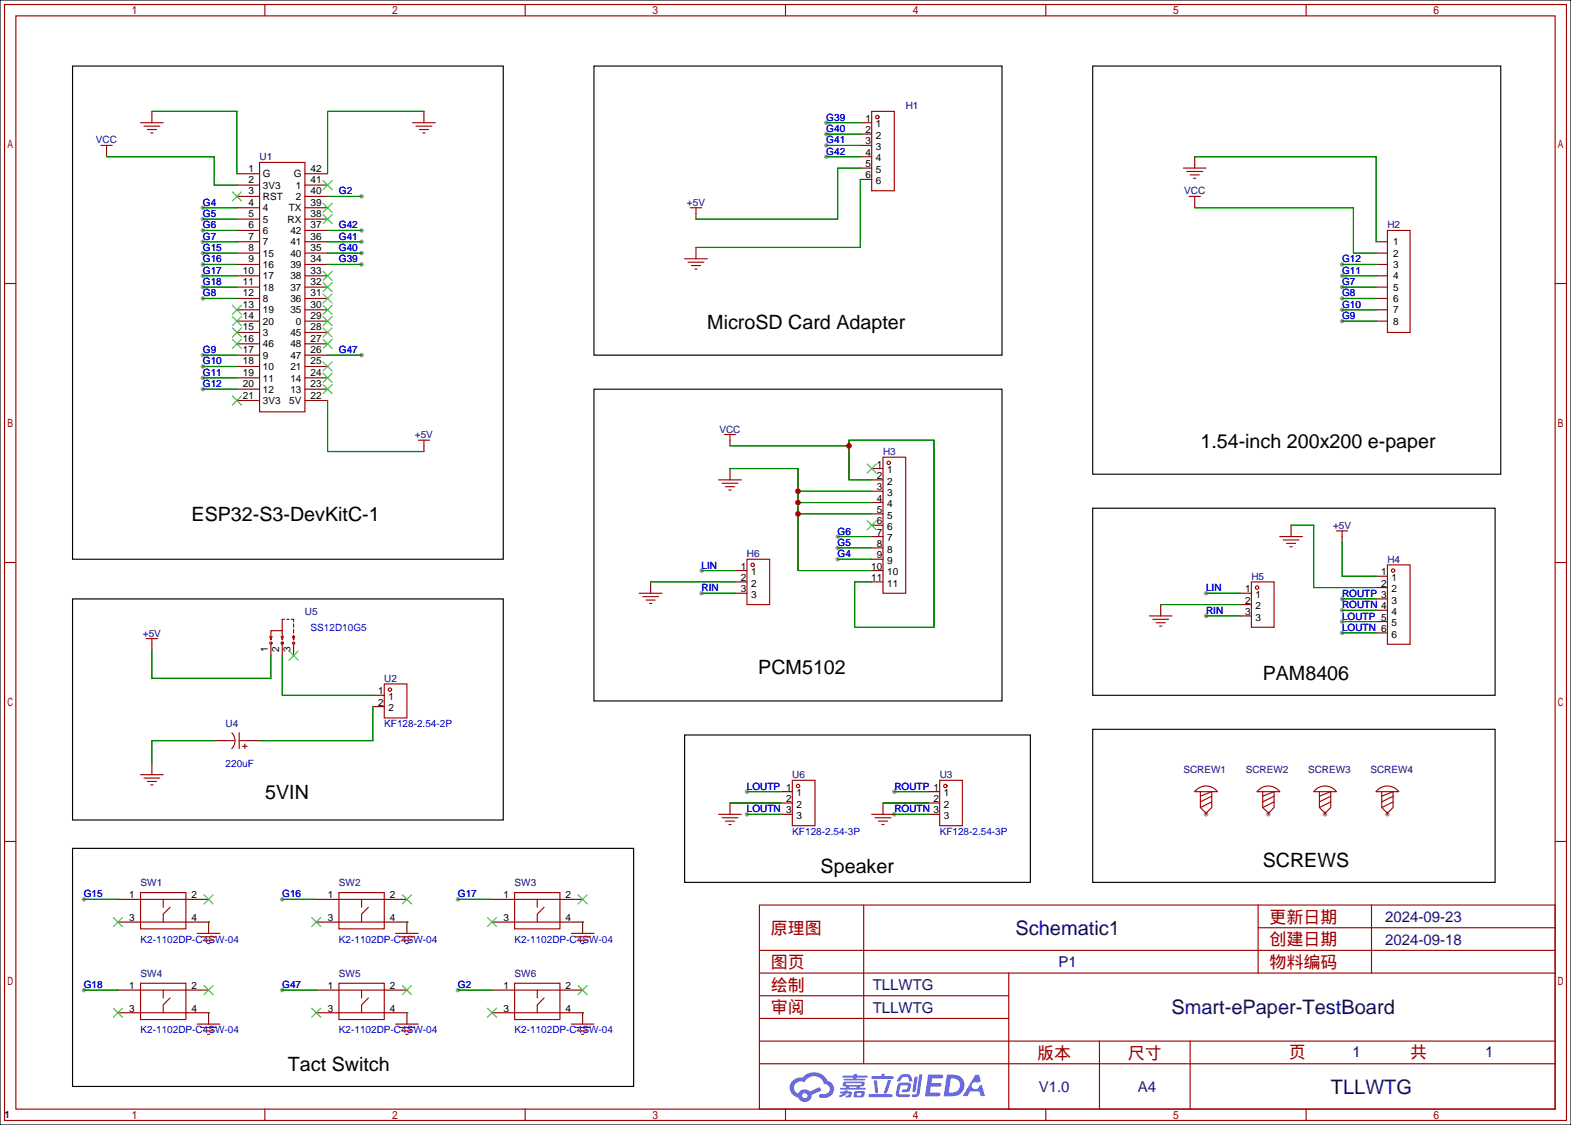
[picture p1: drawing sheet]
<svg xmlns="http://www.w3.org/2000/svg" width="352mm" height="252mm" viewBox="0 0 352 252" stroke-linecap="round" stroke-linejoin="round" font-family="sans-serif">
<path d="M0 0h352v252h-352z" fill="#fff" stroke="#000" stroke-width=".25"/>
<g fill="#999">
<circle cx="270.3" cy="182.4" r=".51"/>
<circle cx="284.2" cy="182.4" r=".51"/>
<circle cx="296.9" cy="182.4" r=".51"/>
<circle cx="310.9" cy="182.4" r=".51"/>
<circle cx="45.5" cy="56.7" r=".51"/>
<circle cx="45.5" cy="59.2" r=".51"/>
<circle cx="45.5" cy="61.8" r=".51"/>
<circle cx="45.5" cy="64.3" r=".51"/>
<circle cx="81" cy="79.6" r=".51"/>
<circle cx="81" cy="44" r=".51"/>
<circle cx="18.8" cy="201.5" r=".51"/>
<circle cx="63.2" cy="201.5" r=".51"/>
<circle cx="102.6" cy="201.5" r=".51"/>
<circle cx="18.8" cy="221.8" r=".51"/>
<circle cx="63.2" cy="221.8" r=".51"/>
<circle cx="102.6" cy="221.8" r=".51"/>
<circle cx="81" cy="56.7" r=".51"/>
<circle cx="81" cy="54.2" r=".51"/>
<circle cx="81" cy="51.6" r=".51"/>
<circle cx="81" cy="59.2" r=".51"/>
<circle cx="185.2" cy="35.1" r=".51"/>
<circle cx="185.2" cy="32.6" r=".51"/>
<circle cx="185.2" cy="30" r=".51"/>
<circle cx="185.2" cy="27.5" r=".51"/>
<circle cx="45.5" cy="82.1" r=".51"/>
<circle cx="45.5" cy="84.6" r=".51"/>
<circle cx="45.5" cy="87.2" r=".51"/>
<circle cx="45.5" cy="66.9" r=".51"/>
<circle cx="45.5" cy="54.2" r=".51"/>
<circle cx="45.5" cy="79.6" r=".51"/>
<circle cx="300.7" cy="59.2" r=".51"/>
<circle cx="300.7" cy="61.8" r=".51"/>
<circle cx="300.7" cy="64.3" r=".51"/>
<circle cx="300.7" cy="66.9" r=".51"/>
<circle cx="300.7" cy="69.4" r=".51"/>
<circle cx="300.7" cy="71.9" r=".51"/>
<circle cx="187.7" cy="120.2" r=".51"/>
<circle cx="187.7" cy="122.7" r=".51"/>
<circle cx="187.7" cy="125.3" r=".51"/>
<circle cx="45.5" cy="46.5" r=".51"/>
<circle cx="45.5" cy="49.1" r=".51"/>
<circle cx="45.5" cy="51.6" r=".51"/>
<circle cx="157.2" cy="127.8" r=".51"/>
<circle cx="157.2" cy="132.9" r=".51"/>
<circle cx="270.3" cy="132.9" r=".51"/>
<circle cx="270.3" cy="138" r=".51"/>
<circle cx="300.7" cy="134.2" r=".51"/>
<circle cx="300.7" cy="136.7" r=".51"/>
<circle cx="300.7" cy="139.3" r=".51"/>
<circle cx="300.7" cy="141.8" r=".51"/>
<circle cx="167.4" cy="177.4" r=".51"/>
<circle cx="167.4" cy="182.4" r=".51"/>
<circle cx="200.4" cy="177.4" r=".51"/>
<circle cx="200.4" cy="182.4" r=".51"/>
</g>
<g fill="none" stroke="#a10000" stroke-width=".25">
<path d="M1 1h350v250h-350zM3.6 3.6h344.9v244.9h-344.9zM59.3 1v2.6M117.7 1v2.6M176 1v2.6M234.3 1v2.6M292.7 1v2.6M1 63.5h2.6M348.5 63.5h2.5M1 126h2.6M348.5 126h2.5M1 188.5h2.6"/>
<path d="M348.5 188.5h2.5M170.2 218h178.3M170.2 212.9h178.3M170.2 202.8h178.3v45.7h-178.3zM193.5 202.8v35.5M226 218v30.5M281.9 202.8v15.2M281.9 207.8h66.6M307.3 202.8v15.2M170.2 223.1h55.8M170.2 238.3h178.3M170.2 233.2h178.3"/>
<path d="M170.2 228.2h55.8M246.4 233.2v15.3M266.7 233.2v15.3M59.3 248.5v2.5M117.7 248.5v2.5M176 248.5v2.5M234.3 248.5v2.5M292.7 248.5v2.5"/>
</g>
<g fill="#5487ff">
<path d="M208 240.7h2.7a.48 .48 0 0 1 .7 .5 .48 .48 0 0 1-.7 .4h-1.8l-.2 1h1.9a.43 .43 0 0 1 .4 .5 .43 .43 0 0 1-.5 .4h-1.9l-.2 1.3h1.7a.45 .45 0 0 1 .6 .1 .45 .45 0 0 1-.2 .6l-3.3 .1z"/>
<path d="M218.6 240.8h.8l.4 1.4-.7 .4a.84 .84 0 0 0-1.3 .2 .84 .84 0 0 0 .4 1.2 .84 .84 0 0 0 1.1-.4l.1-.3 .6-.3 .7 2.6h-.9l-.3-1.1h-2.1l-.6 1.1h-1.1z"/>
<path d="M204.9 241.2h.8l-.5 3.2a.36 .36 0 0 1-.4 .3 .36 .36 0 0 1-.4-.4z"/>
<path d="M206 240.7h.7l-.6 4.3a1.13 1.13 0 0 1-1.8 .6l.2-.4 .7-.1 .2-.2z"/>
<path d="M201.7 241l.6-.3h1a.77 .77 0 0 1 .9 .5l.3 .9-.2 .2h-.5l-.3-.9-.2-.1h-1l-.7 1h-.6z"/>
<path d="M201.3 242.9l.5-.4h1.7a.81 .81 0 0 1 .7 .5 .81 .81 0 0 1-.2 .9 .81 .81 0 0 1-.9 .8h-.7a.32 .32 0 0 1-.3-.4 .32 .32 0 0 1 .4-.3h.7l.2-.9-1.6 .1-.3 1.9h2.1a.32 .32 0 0 1 .3 .4 .32 .32 0 0 1-.3 .3h-2.3l-.5-.3-.1-.6z"/>
<path d="M194.7 245.1h5a.33 .33 0 0 1 .3 .4 .33 .33 0 0 1-.3 .3h-4.9l-.2-.2z"/>
<path d="M199 242h.7l-.6 2a.98 .98 0 0 1-.8 1l-.3-.3z"/>
<path d="M195.8 242h.7l.3 2.6a.34 .34 0 0 1-.3 .3 .34 .34 0 0 1-.4-.2z"/>
<path d="M195.3 241.1h2.2l.2-.6h.6l-.1 .6h1.8a.32 .32 0 0 1 .3 .3 .32 .32 0 0 1-.4 .3h-4.5l-.2-.1z"/>
<path d="M188.3 244.5h.9l.1-.2h.7l-.1 .2 .9 .1 .1 .1-.2 1-1.3 .2v-.5h.7l.1-.4a.68 .68 0 0 0-1 .4l-1 .5-.2-.5 1-.4h-.8z"/>
<path d="M188.8 240.9h2.5v-.3h.8l-.1 .3h2.2l.2 .3-.2 .2h-2.3v.3h1.8l.2 .2-.2 .2h-4.5l-.1-.4h2l.1-.3h-2.3l-.1-.1z"/>
<path d="M212.2 240.7l-.7 4.9h1.6a2.5 2.5 0 0 0 3-2.5 2.5 2.5 0 0 0-3.1-2.4zM213.1 241.6a1.65 1.65 0 0 1 2 1.7 1.65 1.65 0 0 1-2.2 1.5h-.3z"/>
<path d="M189 242.5l-.1 .7 .6 .2 .1 .3h-1.3l.1 .4h5.4l.2-.2-.2-.2h-1.2l.2-.3a.7 .7 0 0 0 .8-.2 .7 .7 0 0 0 0-.9h-4.2zM189.6 242.7l3.5 .1-.2 .3h-3.2zM190.3 243.4h1.7l-.2 .3h-1.4z"/>
<path d="M191.5 244.6a1.05 1.05 0 0 0-.1 1.2 2.91 2.91 0 0 0 2.2-.1 .98 .98 0 0 0 0-1.2l-1.6-.1zM192.1 244.9h.8l.1 .3-.2 .2h-.8z"/>
<path d="M177.7 242a2.23 2.23 0 0 0-.7 2.3 2.23 2.23 0 0 0 1.8 1.6 1.58 1.58 0 0 0 1.8 1 1.58 1.58 0 0 0 1.3-1.6l2.2-1-.5-.8-2.1 1a1.65 1.65 0 0 0-2.7 .5 1.47 1.47 0 0 1-.7-2.1 1.47 1.47 0 0 1 2.2-.4 2.3 2.3 0 0 1 2.3-1.4 2.3 2.3 0 0 1 2.1 1.8 1.12 1.12 0 0 1 1.2 1 1.12 1.12 0 0 1-1.1 1.2h-.7a.45 .45 0 0 0-.6 .4 .45 .45 0 0 0 .5 .5 2.21 2.21 0 0 0 2.2-.6 2.21 2.21 0 0 0 .5-2.3 2.13 2.13 0 0 0-1.3-1 3.3 3.3 0 0 0-5.6-.7l-1.1 .1zM179.8 245.5a.57 .57 0 0 1 1.1 0 .57 .57 0 0 1-1.1 0z"/>
</g>
<g fill="none" stroke="#a10000" stroke-width=".25">
<path d="M22.6 32.6h2.5M23.9 32.6v1.2M31.5 27.5h5.1M32.3 28.3h3.5M33 29h2.1M33.8 29.8h.5M58.2 36.4h10.1v55.9h-10.1zM92.5 27.5h5M93.2 28.3h3.6M94 29h2M94.7 29.8h.5M195.3 25h5.1v17.7h-5.1z"/>
<path d="M265.2 37.7h5.1M265.9 38.4h3.6M266.7 39.2h2M267.5 39.9h.5M153.4 58h5.1M154.2 58.7h3.5M154.7 46.5h2.5M154.9 59.5h2.1M156 46.5v1.3M266.4 44h2.6M267.7 44v1.3M310.9 51.6h5.1v22.9h-5.1z"/>
<path d="M155.7 60.3h.5M93.7 98.6h2.6M95 98.6v1.3M162.3 97.3h2.5M163.6 97.3v1.3M161 107.5h5.1M161.8 108.3h3.6M162.6 109h2M163.3 109.8h.5M197.9 102.4h5v30.5h-5zM299.5 118.9h2.5M300.7 118.9v1.3"/>
<path d="M63.8 138.7h-.6v2.6M64.3 138.7h.5M65.3 138.7h.5v.6M65.8 139.8v.7M143.3 132.9h5M144 133.7h3.6M144.8 134.4h2M145.5 135.2h.5M167.4 125.3h5.1v10.1h-5.1zM257.6 138h5M258.3 138.7h3.6M259.1 139.5h2"/>
<path d="M280.4 130.4h5.1v10.1h-5.1zM286.8 120.2h5M287.5 121h3.6M288.3 121.7h2M289.1 122.5h.5M310.9 126.6h5.1v17.7h-5.1zM32.8 143.1h2.5M34 143.1v1.2M60.5 142.6l.2 .7M60.7 143.3v-2h2.5v2M61 142.6l-.3 .7M63 142.6l.2 .7"/>
<path d="M63.5 142.6l-.3 .7M65.5 142.6l.3 .7M65.8 141v.8M65.8 142.3v1M66 142.6l-.2 .7M86.1 153.2h5.1v7.6h-5.1zM259.8 140.3h.5M31.5 173.5h5.1M32.3 174.3h3.5M33 175.1h2.1M33.8 175.8h.5M50.5 165.9h2.1"/>
<path d="M52 164.2a2.54 2.54 0 0 1-.1 3.5M53.6 164.1v3.6M53.6 165.9h2M54.4 167.2h1M54.9 166.7v1M177.5 174.8h5.1v10.2h-5.1zM210.6 174.8h5v10.2h-5zM268.2 176.9a3.2 3.2 0 0 1 4.6 .5h-5.1zM269 177.4v3.5l1.3 1.3 1.2-1.3v-3.5l-2.5 1M271.5 178.4l-2.5 1.2M271.5 179.6l-2.5 1.3M282.1 176.9a3.2 3.2 0 0 1 4.7 .5h-5.1z"/>
<path d="M283 177.4v3.5l1.2 1.3 1.3-1.3v-3.5l-2.5 1M285.5 178.4l-2.5 1.2M285.5 179.6l-2.5 1.3M294.8 176.9a3.2 3.2 0 0 1 4.7 .5h-5.1zM295.7 177.4v3.5l1.2 1.3 1.3-1.3v-3.5l-2.5 1M298.2 178.4l-2.5 1.2M298.2 179.6l-2.5 1.3M308.8 176.9a3.2 3.2 0 0 1 4.6 .5h-5zM309.6 177.4v3.5l1.3 1.3 1.3-1.3v-3.5l-2.6 1M312.2 178.4l-2.6 1.2M312.2 179.6l-2.6 1.3M31.5 200h10.2v8.1h-10.2z"/>
<path d="M75.9 200h10.2v8.1h-10.2zM115.3 200h10.2v8.1h-10.2zM161 182.4h5.1M161.8 183.2h3.6M162.6 184h2M163.3 184.7h.5M195.3 182.4h5.1M196.1 183.2h3.5M196.8 184h2.1M197.6 184.7h.5M31.5 201.5h10.2M31.5 206.6h10.2"/>
<path d="M36.6 201.5v1.8M38.1 203.3l-1.5 1.5v1.8M44.2 209.1h5.1M45 209.9h3.5M45.7 210.6h2.1M46.5 211.4h.5M75.9 201.5h10.2M75.9 206.6h10.2M81 201.5v1.8M82.5 203.3l-1.5 1.5v1.8M88.6 209.1h5.1M89.4 209.9h3.6"/>
<path d="M90.2 210.6h2M90.9 211.4h.5M115.3 201.5h10.2M115.3 206.6h10.2M120.4 201.5v1.8M121.9 203.3l-1.5 1.5v1.8M128 209.1h5.1M128.8 209.9h3.5M129.5 210.6h2.1M130.3 211.4h.5M31.5 220.3h10.2v8.1h-10.2zM31.5 221.8h10.2"/>
<path d="M31.5 226.9h10.2M36.6 221.8v1.8M38.1 223.6l-1.5 1.5v1.8M44.2 229.4h5.1M45 230.2h3.5M45.7 230.9h2.1M46.5 231.7h.5M75.9 220.3h10.2v8.1h-10.2zM75.9 221.8h10.2M75.9 226.9h10.2M81 221.8v1.8M82.5 223.6l-1.5 1.5v1.8"/>
<path d="M88.6 229.4h5.1M89.4 230.2h3.6M90.2 230.9h2M90.9 231.7h.5M115.3 220.3h10.2v8.1h-10.2zM115.3 221.8h10.2M115.3 226.9h10.2M120.4 221.8v1.8M121.9 223.6l-1.5 1.5v1.8M128 229.4h5.1M128.8 230.2h3.5M129.5 230.9h2.1"/>
<path d="M130.3 231.7h.5"/>
<circle cx="196.6" cy="26.2" r=".38"/>
<circle cx="199.1" cy="103.7" r=".38"/>
<circle cx="168.7" cy="126.6" r=".38"/>
<circle cx="281.7" cy="131.6" r=".38"/>
<circle cx="312.2" cy="127.8" r=".38"/>
<circle cx="60.7" cy="144.1" r=".25"/>
<circle cx="63.2" cy="144.1" r=".25"/>
<circle cx="65.8" cy="144.1" r=".25"/>
<circle cx="87.4" cy="154.5" r=".38"/>
<circle cx="178.8" cy="176.1" r=".38"/>
<circle cx="211.8" cy="176.1" r=".38"/>
</g>
<g fill="none" stroke="#870000" stroke-width=".25">
<path d="M23.9 33.8v1.3M34 25v2.5M53.1 38.9h5.1M68.3 38.9h5.1M95 25v2.5M192.8 27.5h2.5M192.8 30h2.5M192.8 32.6h2.5M192.8 35.1h2.5M192.8 37.7h2.5M267.7 35.1v2.6M53.1 59.2h5.1"/>
<path d="M53.1 56.7h5.1M53.1 54.2h5.1M53.1 51.6h5.1M53.1 49.1h5.1M53.1 46.5h5.1M53.1 44h5.1M53.1 41.5h5.1M68.3 59.2h5.1M68.3 56.7h5.1M68.3 54.2h5.1M68.3 51.6h5.1M68.3 49.1h5.1"/>
<path d="M68.3 46.5h5.1M68.3 44h5.1M68.3 41.5h5.1M156 47.8v1.3M156 55.4v2.6M192.8 40.2h2.5M267.7 45.3v1.2M308.4 59.2h2.5M308.4 56.7h2.5M308.4 54.2h2.5M53.1 79.6h5.1M53.1 77h5.1"/>
<path d="M53.1 74.5h5.1M53.1 71.9h5.1M53.1 69.4h5.1M53.1 66.9h5.1M53.1 64.3h5.1M53.1 61.8h5.1M68.3 79.6h5.1M68.3 77h5.1M68.3 74.5h5.1M68.3 71.9h5.1M68.3 69.4h5.1M68.3 66.9h5.1"/>
<path d="M68.3 64.3h5.1M68.3 61.8h5.1M308.4 71.9h2.5M308.4 69.4h2.5M308.4 66.9h2.5M308.4 64.3h2.5M308.4 61.8h2.5M53.1 89.7h5.1M53.1 87.2h5.1M53.1 84.6h5.1M53.1 82.1h5.1M68.3 89.7h5.1"/>
<path d="M68.3 87.2h5.1M68.3 84.6h5.1M68.3 82.1h5.1M95 99.9v1.3M163.6 98.6v1.3M163.6 105v2.5M195.3 105h2.6M195.3 107.5h2.6M195.3 110h2.6M195.3 112.6h2.6M195.3 115.1h2.6M195.3 117.7h2.6"/>
<path d="M289.3 117.7v2.5M145.8 130.4v2.5M164.8 127.8h2.6M164.8 130.4h2.6M164.8 132.9h2.6M195.3 120.2h2.6M195.3 122.7h2.6M195.3 125.3h2.6M195.3 127.8h2.6M195.3 130.4h2.6M260.1 135.4v2.6M277.9 132.9h2.5"/>
<path d="M277.9 135.4h2.5M277.9 138h2.5M300.7 120.2v1.3M308.4 129.1h2.5M308.4 131.6h2.5M308.4 134.2h2.5M308.4 136.7h2.5M308.4 139.3h2.5M34 144.3v1.3M60.7 144.3v2.6M63.2 143.8v3.1M65.8 144.3v2.6"/>
<path d="M83.6 155.8h2.5M83.6 158.3h2.5M308.4 141.8h2.5M34 171v2.5M48 165.9h2.5M55.6 165.9h2.6M163.6 179.9v2.5M175 177.4h2.5M175 179.9h2.5M197.9 179.9v2.5M208 177.4h2.6M208 179.9h2.6"/>
<path d="M175 182.4h2.5M208 182.4h2.6M270.3 181.9v.5M284.2 181.9v.5M296.9 181.9v.5M310.9 181.9v.5M26.4 201.5h5.1M26.4 206.6h5.1M41.7 201.5h5M41.7 206.6h5v2.5M70.9 201.5h5M70.9 206.6h5"/>
<path d="M86.1 201.5h5.1M86.1 206.6h5.1v2.5M110.2 201.5h5.1M110.2 206.6h5.1M125.5 201.5h5.1M125.5 206.6h5.1v2.5M26.4 221.8h5.1M26.4 226.9h5.1M41.7 221.8h5M41.7 226.9h5v2.5M70.9 221.8h5M70.9 226.9h5"/>
<path d="M86.1 221.8h5.1M86.1 226.9h5.1v2.5M110.2 221.8h5.1M110.2 226.9h5.1M125.5 221.8h5.1M125.5 226.9h5.1v2.5"/>
</g>
<g fill="none" stroke="#3c3" stroke-width=".25">
<path d="M52.1 43l2 2M54.1 43l-2 2M72.4 48.1l2 2M72.4 45.5l2 2.1M72.4 40.4l2 2.1M74.4 48.1l-2 2M74.4 45.5l-2 2.1M74.4 40.4l-2 2.1M52.1 76l2 2M52.1 73.5l2 2M52.1 70.9l2 2.1M52.1 68.4l2 2"/>
<path d="M54.1 68.4l-2 2M54.1 76l-2 2M54.1 73.5l-2 2M54.1 70.9l-2 2.1M72.4 76l2 2M72.4 73.5l2 2M72.4 70.9l2 2.1M72.4 68.4l2 2M72.4 65.8l2 2.1M72.4 63.3l2 2M72.4 60.8l2 2M74.4 76l-2 2"/>
<path d="M74.4 73.5l-2 2M74.4 70.9l-2 2.1M74.4 68.4l-2 2M74.4 65.8l-2 2.1M74.4 63.3l-2 2M74.4 60.8l-2 2M52.1 88.7l2 2M54.1 88.7l-2 2M72.4 86.2l2 2M72.4 83.6l2 2.1M72.4 81.1l2 2M74.4 86.2l-2 2"/>
<path d="M74.4 83.6l-2 2.1M74.4 81.1l-2 2M194.3 103.9l2 2.1M194.3 116.6l2 2.1M196.3 103.9l-2 2.1M196.3 116.6l-2 2.1M64.8 145.9l2 2M66.8 145.9l-2 2M25.4 205.5l2 2.1M27.4 205.5l-2 2.1M45.7 200.5l2.1 2M47.8 200.5l-2.1 2"/>
<path d="M69.8 205.5l2.1 2.1M71.9 205.5l-2.1 2.1M90.2 200.5l2 2M92.2 200.5l-2 2M109.2 205.5l2.1 2.1M111.3 205.5l-2.1 2.1M129.5 200.5l2.1 2M131.6 200.5l-2.1 2M25.4 225.9l2 2M27.4 225.9l-2 2M45.7 220.8l2.1 2M47.8 220.8l-2.1 2"/>
<path d="M69.8 225.9l2.1 2M71.9 225.9l-2.1 2M90.2 220.8l2 2M92.2 220.8l-2 2M109.2 225.9l2.1 2M111.3 225.9l-2.1 2M129.5 220.8l2.1 2M131.6 220.8l-2.1 2"/>
</g>
<path d="M16.3 14.8h96.5v110.5h-96.5zM133.1 14.8h91.4v64.8h-91.4zM244.9 14.8h91.4v91.4h-91.4zM133.1 87.2h91.4v69.8h-91.4zM244.9 113.9h90.1v41.9h-90.1zM16.3 134.2h96.5v49.5h-96.5zM153.4 164.7h77.5v33h-77.5zM244.9 163.4h90.1v34.3h-90.1zM16.3 190.1h125.7v53.3h-125.7z" fill="none" stroke="#000" stroke-width=".25"/>
<g fill="none" stroke="#008700" stroke-width=".25">
<path d="M23.9 35.1h24.1v6.4h5.1M34 25h19.1v13.9M95 25h-21.6v13.9M185.2 35.1h7.6M185.2 32.6h7.6M185.2 30h7.6M185.2 27.5h7.6M192.8 37.7h-5.1v11.4h-31.7M267.7 35.1h40.7v19.1M45.5 56.7h7.6M45.5 59.2h7.6M45.5 54.2h7.6"/>
<path d="M45.5 51.6h7.6M45.5 49.1h7.6M45.5 46.5h7.6M73.4 56.7h7.6M73.4 59.2h7.6M73.4 44h7.6M73.4 54.2h7.6M73.4 51.6h7.6M192.8 40.2v15.2h-36.8M267.7 46.5h35.6v10.2h5.1M300.7 59.2h7.7M45.5 61.8h7.6"/>
<path d="M45.5 64.3h7.6M45.5 79.6h7.6M45.5 66.9h7.6M73.4 79.6h7.6M300.7 61.8h7.7M300.7 64.3h7.7M300.7 66.9h7.7M300.7 69.4h7.7M300.7 71.9h7.7M45.5 82.1h7.6M45.5 84.6h7.6M45.5 87.2h7.6"/>
<path d="M73.4 89.7v11.5h21.6M163.6 99.9h26.6M163.6 105h15.2v22.8h16.5M178.8 110h16.5M178.8 112.6h16.5M178.8 115.1h16.5M195.3 107.5h-5.1v-8.9h19.1v41.9h-17.8v-10.1h3.8M289.3 117.7h5.1v13.9h14M145.8 130.4h19M157.2 127.8h7.6M157.2 132.9h7.6M187.7 120.2h7.6"/>
<path d="M187.7 122.7h7.6M187.7 125.3h7.6M260.1 135.4h17.8M270.3 132.9h7.6M270.3 138h7.6M300.7 121.5v7.6h7.7M300.7 134.2h7.7M300.7 136.7h7.7M300.7 139.3h7.7M34 145.6v6.4h26.7v-5.1M63.2 146.9v8.9h20.4M83.6 158.3v7.6h-25.4"/>
<path d="M300.7 141.8h7.7M48 165.9h-14v5.1M163.6 179.9h11.4M167.4 177.4h7.6M197.9 179.9h10.1M200.4 177.4h7.6M167.4 182.4h7.6M200.4 182.4h7.6M18.8 201.5h7.6M46.7 206.6h.1M63.2 201.5h7.7M91.2 206.6h.1"/>
<path d="M102.6 201.5h7.6M130.6 206.6h.1M18.8 221.8h7.6M46.7 226.9h.1M63.2 221.8h7.7M91.2 226.9h.1M102.6 221.8h7.6M130.6 226.9h.1"/>
</g>
<g fill="#c00">
<circle cx="190.2" cy="99.9" r=".63"/>
<circle cx="178.8" cy="110" r=".63"/>
<circle cx="178.8" cy="112.6" r=".63"/>
<circle cx="178.8" cy="115.1" r=".63"/>
</g>
<g font-size="4.5" fill="#000080">
<text x="227.5" y="209.5">Schematic1</text>
<text x="262.5" y="227.3">Smart-ePaper-TestBoard</text>
<text x="298.2" y="245">TLLWTG</text>
</g>
<g font-size="4.4">
<text x="158.5" y="73.6">MicroSD Card Adapter</text>
<text x="269" y="100.3">1.54-inch 200x200 e-paper</text>
<text x="42.9" y="116.8">ESP32-S3-DevKitC-1</text>
<text x="169.9" y="151.1">PCM5102</text>
<text x="283" y="152.3">PAM8406</text>
<text x="59.4" y="179">5VIN</text>
<text x="183.9" y="195.5">Speaker</text>
<text x="283" y="194.3">SCREWS</text>
<text x="64.5" y="240">Tact Switch</text>
</g>
<g font-size="3.8" fill="#a00000">
<text x="172.7" y="209.2">原理图</text>
<text x="284.5" y="206.7">更新日期</text>
<text x="284.5" y="211.8">创建日期</text>
<text x="172.7" y="221.9">绘制</text>
<text x="172.7" y="216.9">图页</text>
<text x="284.5" y="216.9">物料编码</text>
<text x="172.7" y="227">审阅</text>
<text x="232.4" y="237.2">版本</text>
<text x="252.7" y="237.2">尺寸</text>
<text x="288.8" y="236.9">页</text>
<text x="316" y="236.9">共</text>
</g>
<g font-size="3.4" fill="#000080">
<text x="310.4" y="206.5">2024-09-23</text>
<text x="310.4" y="211.6">2024-09-18</text>
<text x="195.6" y="221.8">TLLWTG</text>
<text x="237.2" y="216.7">P1</text>
<text x="195.6" y="226.8">TLLWTG</text>
<text x="303.1" y="236.8">1</text>
<text x="332.8" y="236.8">1</text>
<text x="232.7" y="244.6">V1.0</text>
<text x="255" y="244.6">A4</text>
</g>
<g font-size="2.2" fill="#00f">
<text x="185.2" y="29.6">G40</text>
<text x="185.2" y="27">G39</text>
<text x="185.2" y="34.7">G42</text>
<text x="185.2" y="32.1">G41</text>
<text x="45.5" y="46.1">G4</text>
<text x="75.9" y="43.6">G2</text>
<text x="45.5" y="53.7">G7</text>
<text x="45.5" y="48.6">G5</text>
<text x="45.5" y="51.2">G6</text>
<text x="75.9" y="53.7">G41</text>
<text x="75.9" y="51.2">G42</text>
<text x="45.5" y="56.3">G15</text>
<text x="45.5" y="58.8">G16</text>
<text x="75.9" y="56.3">G40</text>
<text x="75.9" y="58.8">G39</text>
<text x="300.7" y="58.8">G12</text>
<text x="45.5" y="61.3">G17</text>
<text x="45.5" y="63.9">G18</text>
<text x="300.7" y="61.3">G11</text>
<text x="300.7" y="63.9">G7</text>
<text x="45.5" y="66.4">G8</text>
<text x="300.7" y="66.4">G8</text>
<text x="300.7" y="69">G10</text>
<text x="300.7" y="71.5">G9</text>
<text x="45.5" y="81.7">G10</text>
<text x="45.5" y="79.1">G9</text>
<text x="75.9" y="79.1">G47</text>
<text x="45.5" y="84.2">G11</text>
<text x="45.5" y="86.7">G12</text>
<text x="187.7" y="119.8">G6</text>
<text x="187.7" y="122.3">G5</text>
<text x="187.7" y="124.8">G4</text>
<text x="157.2" y="127.4">LIN</text>
<text x="157.2" y="132.5">RIN</text>
<text x="270.3" y="132.5">LIN</text>
<text x="270.3" y="137.5">RIN</text>
<text x="300.7" y="133.7">ROUTP 3</text>
<text x="300.7" y="136.3">ROUTN 4</text>
<text x="69.6" y="141.3">SS12D10G5</text>
<text x="300.7" y="138.8">LOUTP 5</text>
<text x="300.7" y="141.3">LOUTN 6</text>
<text x="86.1" y="162.9">KF128-2.54-2P</text>
<text x="50.5" y="171.8">220uF</text>
<text x="167.4" y="176.9">LOUTP 1</text>
<text x="200.4" y="176.9">ROUTP 1</text>
<text x="167.4" y="182">LOUTN 3</text>
<text x="200.4" y="182">ROUTN 3</text>
<text x="177.5" y="187.1">KF128-2.54-3P</text>
<text x="210.6" y="187.1">KF128-2.54-3P</text>
<text x="18.8" y="201">G15</text>
<text x="63.2" y="201">G16</text>
<text x="102.6" y="201">G17</text>
<text x="31.5" y="211.2">K2-1102DP-C4SW-04</text>
<text x="75.9" y="211.2">K2-1102DP-C4SW-04</text>
<text x="115.3" y="211.2">K2-1102DP-C4SW-04</text>
<text x="18.8" y="221.4">G18</text>
<text x="63.2" y="221.4">G47</text>
<text x="102.6" y="221.4">G2</text>
<text x="31.5" y="231.5">K2-1102DP-C4SW-04</text>
<text x="75.9" y="231.5">K2-1102DP-C4SW-04</text>
<text x="115.3" y="231.5">K2-1102DP-C4SW-04</text>
</g>
<g font-size="2.2">
<text x="194" y="27.3">1</text>
<text x="194" y="29.8">2</text>
<text x="196.3" y="28.6">1</text>
<text x="194" y="32.4">3</text>
<text x="194" y="34.9">4</text>
<text x="196.3" y="31.1">2</text>
<text x="196.3" y="33.6">3</text>
<text x="55.7" y="41">2</text>
<text x="55.7" y="38.5">1</text>
<text x="58.9" y="39.7">G</text>
<text x="65.8" y="39.7">G</text>
<text x="69.6" y="41">41</text>
<text x="69.6" y="38.5">42</text>
<text x="194" y="37.4">5</text>
<text x="194" y="40">6</text>
<text x="196.3" y="36.2">4</text>
<text x="196.3" y="38.7">5</text>
<text x="196.3" y="41.3">6</text>
<text x="55.7" y="46.1">4</text>
<text x="55.7" y="43.6">3</text>
<text x="58.9" y="47.4">4</text>
<text x="58.9" y="44.8">RST</text>
<text x="58.9" y="42.3">3V3</text>
<text x="64.7" y="47.4">TX</text>
<text x="66.3" y="44.8">2</text>
<text x="66.3" y="42.3">1</text>
<text x="69.6" y="46.1">39</text>
<text x="69.6" y="43.6">40</text>
<text x="55.7" y="53.7">7</text>
<text x="55.7" y="51.2">6</text>
<text x="55.7" y="48.6">5</text>
<text x="58.9" y="52.4">6</text>
<text x="58.9" y="49.9">5</text>
<text x="64.5" y="49.9">RX</text>
<text x="65.1" y="52.4">42</text>
<text x="69.6" y="53.7">36</text>
<text x="69.6" y="51.2">37</text>
<text x="69.6" y="48.6">38</text>
<text x="55.7" y="58.8">9</text>
<text x="55.7" y="56.3">8</text>
<text x="58.9" y="57.5">15</text>
<text x="58.9" y="55">7</text>
<text x="65.1" y="57.5">40</text>
<text x="65.1" y="55">41</text>
<text x="69.6" y="58.8">34</text>
<text x="69.6" y="56.3">35</text>
<text x="312.2" y="55">1</text>
<text x="312.2" y="57.5">2</text>
<text x="54.4" y="63.9">11</text>
<text x="54.4" y="61.3">10</text>
<text x="58.9" y="65.1">18</text>
<text x="58.9" y="62.6">17</text>
<text x="58.9" y="60.1">16</text>
<text x="65.1" y="65.1">37</text>
<text x="65.1" y="62.6">38</text>
<text x="65.1" y="60.1">39</text>
<text x="69.6" y="63.9">32</text>
<text x="69.6" y="61.3">33</text>
<text x="312.2" y="60">3</text>
<text x="312.2" y="62.6">4</text>
<text x="312.2" y="65.1">5</text>
<text x="54.4" y="71.5">14</text>
<text x="54.4" y="69">13</text>
<text x="54.4" y="66.4">12</text>
<text x="58.9" y="70.2">19</text>
<text x="58.9" y="67.7">8</text>
<text x="65.1" y="70.2">35</text>
<text x="65.1" y="67.7">36</text>
<text x="69.6" y="71.5">29</text>
<text x="69.6" y="69">30</text>
<text x="69.6" y="66.4">31</text>
<text x="312.2" y="67.7">6</text>
<text x="312.2" y="70.2">7</text>
<text x="54.4" y="76.6">16</text>
<text x="54.4" y="74">15</text>
<text x="58.9" y="77.8">46</text>
<text x="58.9" y="75.3">3</text>
<text x="58.9" y="72.8">20</text>
<text x="65.1" y="77.8">48</text>
<text x="65.1" y="75.3">45</text>
<text x="66.3" y="72.8">0</text>
<text x="69.6" y="76.6">27</text>
<text x="69.6" y="74">28</text>
<text x="312.2" y="72.7">8</text>
<text x="54.4" y="81.7">18</text>
<text x="54.4" y="79.1">17</text>
<text x="58.9" y="82.9">10</text>
<text x="58.9" y="80.4">9</text>
<text x="65.1" y="82.9">21</text>
<text x="65.1" y="80.4">47</text>
<text x="69.6" y="81.7">25</text>
<text x="69.6" y="79.1">26</text>
<text x="54.4" y="89.3">21</text>
<text x="54.4" y="86.7">20</text>
<text x="54.4" y="84.2">19</text>
<text x="58.9" y="88">12</text>
<text x="58.9" y="85.5">11</text>
<text x="65.1" y="88">13</text>
<text x="65.1" y="85.5">14</text>
<text x="69.6" y="89.3">22</text>
<text x="69.6" y="86.7">23</text>
<text x="69.6" y="84.2">24</text>
<text x="58.9" y="90.5">3V3</text>
<text x="64.8" y="90.5">5V</text>
<text x="196.5" y="104.8">1</text>
<text x="196.5" y="107.3">2</text>
<text x="198.8" y="106">1</text>
<text x="196.5" y="109.8">3</text>
<text x="196.5" y="112.4">4</text>
<text x="198.8" y="108.6">2</text>
<text x="198.8" y="111.1">3</text>
<text x="198.8" y="113.6">4</text>
<text x="196.5" y="114.9">5</text>
<text x="196.5" y="117.5">6</text>
<text x="196.5" y="120">7</text>
<text x="198.8" y="116.2">5</text>
<text x="198.8" y="118.7">6</text>
<text x="196.5" y="122.5">8</text>
<text x="196.5" y="125.1">9</text>
<text x="198.8" y="121.3">7</text>
<text x="198.8" y="123.8">8</text>
<text x="166" y="127.6">1</text>
<text x="166" y="130.2">2</text>
<text x="168.3" y="128.9">1</text>
<text x="168.3" y="131.4">2</text>
<text x="195.2" y="127.6">10</text>
<text x="195.2" y="130.2">11</text>
<text x="198.8" y="126.3">9</text>
<text x="198.8" y="128.9">10</text>
<text x="198.8" y="131.4">11</text>
<text x="309.5" y="128.9">1</text>
<text x="309.5" y="131.4">2</text>
<text x="311.8" y="130.2">1</text>
<text x="166" y="132.7">3</text>
<text x="168.3" y="134">3</text>
<text x="279" y="132.7">1</text>
<text x="279" y="135.2">2</text>
<text x="279" y="137.8">3</text>
<text x="281.4" y="134">1</text>
<text x="281.4" y="136.5">2</text>
<text x="311.8" y="132.7">2</text>
<text x="311.8" y="135.2">3</text>
<text x="311.8" y="137.8">4</text>
<text x="281.4" y="139">3</text>
<text x="311.8" y="140.3">5</text>
<text x="311.8" y="142.9">6</text>
<text x="60" y="146.1" transform="rotate(-90 60 146.1)">1</text>
<text x="62.5" y="146.1" transform="rotate(-90 62.5 146.1)">2</text>
<text x="65.1" y="146.1" transform="rotate(-90 65.1 146.1)">3</text>
<text x="84.7" y="155.6">1</text>
<text x="84.7" y="158.1">2</text>
<text x="87" y="156.8">1</text>
<text x="87" y="159.4">2</text>
<text x="176.2" y="179.7">2</text>
<text x="178.5" y="178.4">1</text>
<text x="209.2" y="179.7">2</text>
<text x="211.5" y="178.4">1</text>
<text x="178.5" y="181">2</text>
<text x="178.5" y="183.5">3</text>
<text x="211.5" y="181">2</text>
<text x="211.5" y="183.5">3</text>
<text x="29" y="201.3">1</text>
<text x="42.9" y="201.3">2</text>
<text x="73.4" y="201.3">1</text>
<text x="87.4" y="201.3">2</text>
<text x="112.8" y="201.3">1</text>
<text x="126.7" y="201.3">2</text>
<text x="29" y="206.4">3</text>
<text x="42.9" y="206.4">4</text>
<text x="73.4" y="206.4">3</text>
<text x="87.4" y="206.4">4</text>
<text x="112.8" y="206.4">3</text>
<text x="126.7" y="206.4">4</text>
<text x="29" y="221.6">1</text>
<text x="42.9" y="221.6">2</text>
<text x="73.4" y="221.6">1</text>
<text x="87.4" y="221.6">2</text>
<text x="112.8" y="221.6">1</text>
<text x="126.7" y="221.6">2</text>
<text x="29" y="226.7">3</text>
<text x="42.9" y="226.7">4</text>
<text x="73.4" y="226.7">3</text>
<text x="87.4" y="226.7">4</text>
<text x="112.8" y="226.7">3</text>
<text x="126.7" y="226.7">4</text>
</g>
<g font-size="2.2" fill="#000080">
<text x="202.9" y="24.5">H1</text>
<text x="21.5" y="32.1">VCC</text>
<text x="58.2" y="35.9">U1</text>
<text x="153.9" y="46.1">+5V</text>
<text x="265.3" y="43.6">VCC</text>
<text x="310.9" y="51.2">H2</text>
<text x="93" y="98.2">+5V</text>
<text x="161.2" y="96.9">VCC</text>
<text x="197.9" y="102">H3</text>
<text x="298.7" y="118.5">+5V</text>
<text x="167.4" y="124.8">H6</text>
<text x="280.4" y="129.9">H5</text>
<text x="310.9" y="126.1">H4</text>
<text x="68.3" y="137.8">U5</text>
<text x="32" y="142.6">+5V</text>
<text x="86.1" y="152.8">U2</text>
<text x="50.5" y="162.9">U4</text>
<text x="265.2" y="173.1">SCREW1</text>
<text x="279.1" y="173.1">SCREW2</text>
<text x="293.1" y="173.1">SCREW3</text>
<text x="307.1" y="173.1">SCREW4</text>
<text x="177.5" y="174.4">U6</text>
<text x="210.6" y="174.4">U3</text>
<text x="31.5" y="198.5">SW1</text>
<text x="75.9" y="198.5">SW2</text>
<text x="115.3" y="198.5">SW3</text>
<text x="31.5" y="218.8">SW4</text>
<text x="75.9" y="218.8">SW5</text>
<text x="115.3" y="218.8">SW6</text>
<text x="1" y="250.6">1</text>
</g>
</svg>
